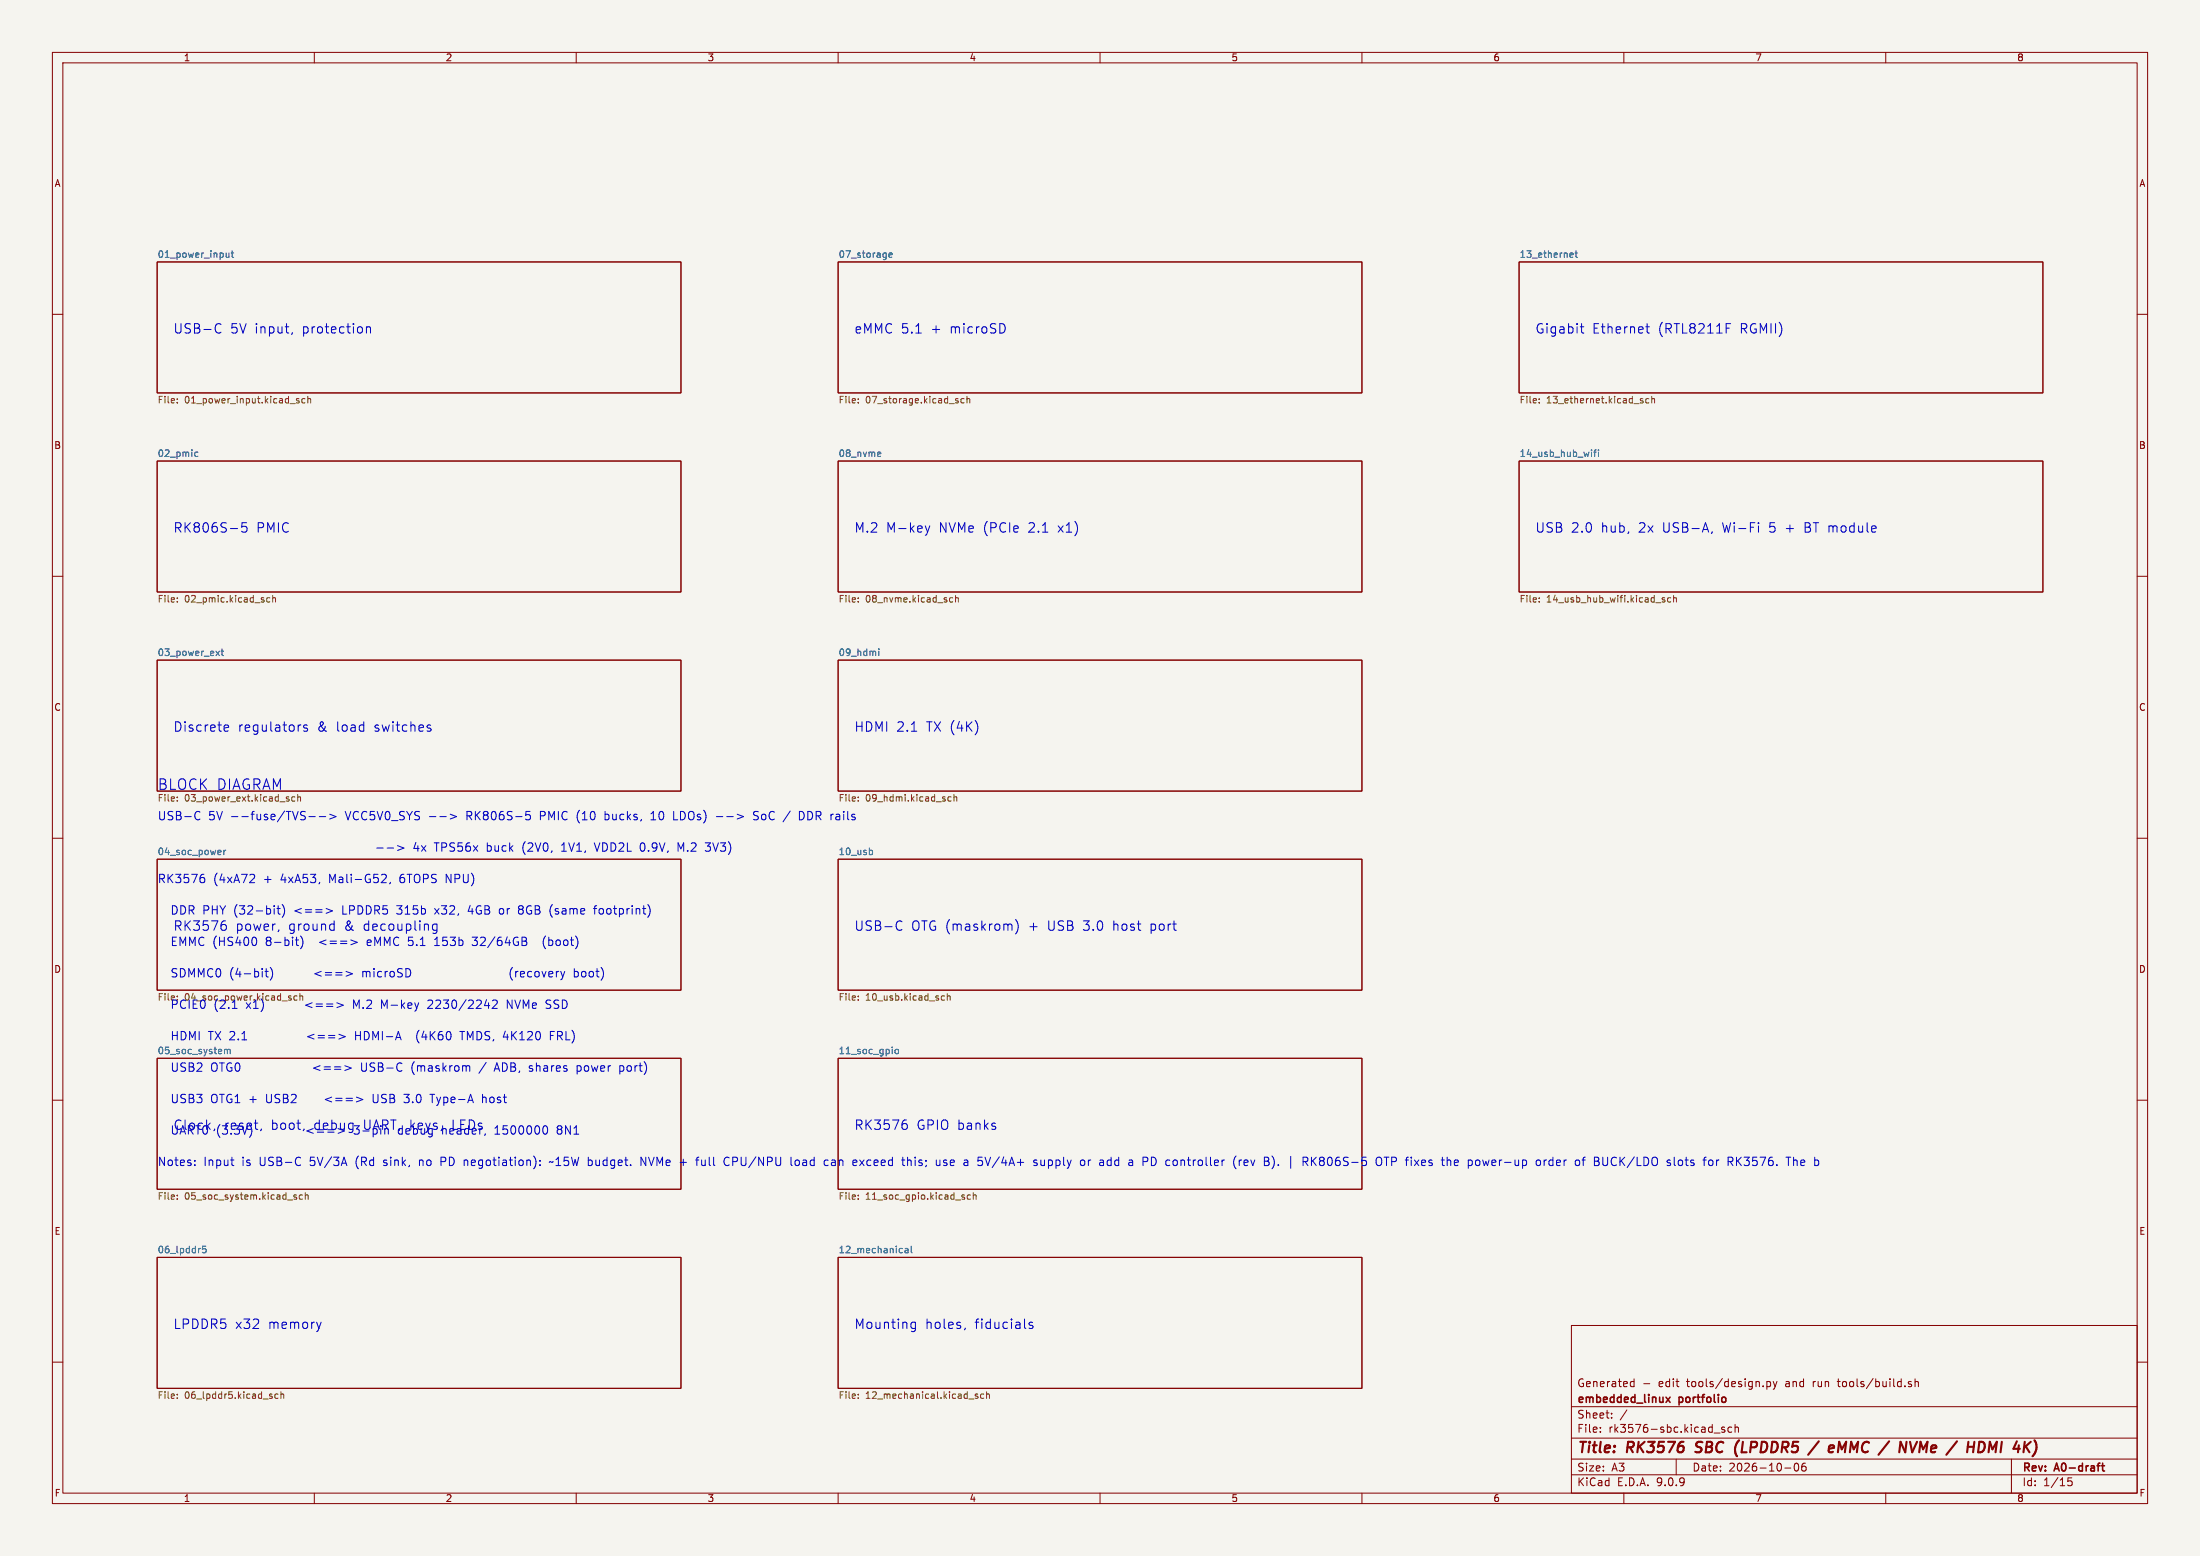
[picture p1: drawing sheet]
<svg xmlns="http://www.w3.org/2000/svg" width="420mm" height="297mm" viewBox="0 0 420 297" stroke-linecap="round" stroke-linejoin="round" font-family="sans-serif">
<path d="M0 0h420v297h-420z" fill="#f5f4ef" stroke="#f5f4ef" stroke-width=".19"/>
<g fill="none" stroke="#840000" stroke-width=".19">
<path d="M10 10h400v277h-400zM12 12h396v273h-396zM60 10v2M110 10v2M160 10v2M210 10v2M260 10v2M310 10v2M360 10v2M30 50h100v25h-100zM160 50h100v25h-100zM290 50h100v25h-100z"/>
<path d="M10 60h2M408 60h2M30 88h100v25h-100zM160 88h100v25h-100zM290 88h100v25h-100zM10 110h2M408 110h2M30 126h100v25h-100zM160 126h100v25h-100zM10 160h2M408 160h2M30 164h100v25h-100z"/>
<path d="M160 164h100v25h-100zM10 210h2M30 202h100v25h-100zM160 202h100v25h-100zM408 210h2M30 240h100v25h-100zM160 240h100v25h-100zM300 253h108v32h-108zM10 260h2M300 278.5h108M300 274.5h108M300 268.5h108"/>
<path d="M305.5 273.2v.2M305.5 272.5v.1M307.7 270.5v.2M307.7 269.8v.1M310.6 269.1l-1.3 1.9M311.4 264.6h.5M311.4 263.8h.5M311.9 263.2v1.5M313.8 264.1h1.1M320 278.5v3M327.2 273.5h1.2M329.2 272.5l-.3-.1-.2 .2v.2l.5 .2v.3h-.5"/>
<path d="M330.6 272.5l-.4-.1-.3 .3 .1 .6h.6M331.2 272.5l.2-.1 .4 .1 .1 .9M331.2 271.9v1.5M337.3 263.8l.4-.1 .3 .3-.1 .6h-.6M337.3 263.7v1.5M338.5 263.7l.4 1M338.9 264.7l-.4 .5M339.2 263.7l-.3 1M342.7 279.4a.81 .81 0 0 0 .3 1.4l.2-.2 .2-.4-.2-.8M344.2 279.4a1.17 1.17 0 0 0-.1 1.3h.6l.1-.6-.3-.2h-.4l-.2 .2M364.9 263.8l-.4-.1-.2 .2 .1 .2 .5 .2v.3h-.6M365.6 263.8l.2-.1 .4 .1v.9"/>
<path d="M365.6 263.2v1.5M384 278.5v6.5M408 260h2M60 285v2M110 285v2M160 285v2M210 285v2M260 285v2M300 281.5h108M310 285v2M340.7 280.2h1.2M360 285v2"/>
<path d="M395.5 282.1h-.7l-.1 .7 .2-.1h.5l.2 .2-.1 .5-.2 .2-.6-.2"/>
</g>
<path d="M318 266.7l.8 1M318.8 266.7l-.8 1M401.2 279.8h.6M401.4 279.3v1.3l.4 .2" fill="none" stroke="#840000" stroke-width=".3"/>
<path d="M323.6 277.1l.3 .1M323.9 275.4v.6M332 274.9l-.5 .6M347.2 275.1l-2 2.6M352.4 275.2l-.8 1.4-.5-1.4-.2 2M366 275.2l-1 2M367.1 276.6l-.5-1.4-.2 2M375.7 276.2h1.1M379.6 277.2l.3-2 .5 1.4 .8-1.4-.2 2M388.4 274.9l.1 .1" fill="none" stroke="#840000" stroke-width=".4"/>
<g fill="none" stroke="#006464" stroke-width=".19">
<path d="M43.2 49l.1 .1 .4-.1M43.7 48.3v.8M44.1 48.3h.5M44.3 47.9v1.1l.3 .1M169.7 48.7l.6-.1v-.2l-.4-.1-.2 .2 .1 .6h.5M299.9 48.3l.4 .1v.2l-.6 .1M300.3 49.1h-.4M300.7 48.3h.5M300.9 47.9v1.1l.3 .1M37.2 87l.2 .1h.4M37.8 86.4l-.4-.1-.2 .1M167.7 86.3l.4 .1v.2l-.6 .1"/>
<path d="M168.1 87.1h-.4M303.8 85.9v.1M303.8 86.3v.8M304.3 86.3h.4M304.7 85.9l-.3 .1v1.1M305.2 85.9v.1M305.2 86.3v.8M41.2 124.3l.7 .8M41.9 124.3l-.7 .8M42.2 124.3h.5M42.4 123.9v1.1l.3 .1M167.8 123.9v.1"/>
<path d="M167.8 124.3v.8M42 162.3l.2 .3-.6 .1M42.1 163.1h-.1M42.7 162.3v.8M43.1 162.3l-.4 .2M166.3 162.3l.3 .2v.4l-.3 .2M42.9 200.4l.3-.1 .2 .2M42.9 200.3v.8M43.4 200.5l.2-.2 .3 .1v.7M43.4 200.5v.6M171 200.4l.3-.1 .2 .2v.4l-.2 .2h-.3l-.1-.2zM39.3 237.9h-.6l-.1 .6 .2-.1h.4l.2 .2-.1 .4-.2 .1-.5-.1"/>
<path d="M172.8 238.4h.5v.7M173.3 238.6l-.4 .1-.2 .1 .2 .3h.4M173.9 237.9v1.1l.2 .1"/>
</g>
<g fill="none" stroke="#725600" stroke-width=".19">
<path d="M33.8 76.8v.1M33.8 76.1v.2M56.6 76.4l.5 .2v.1l-.1 .2h-.4M56.6 76.1h.5M58.2 76.1h-.3l-.3 .2 .1 .6h.5M58.8 76.2l.1-.1h.3l.1 .8M58.8 75.7v1.2M163.8 76.1v.2M163.8 76.8v.1M182.9 76.6v.3M184 76.1h-.3l-.3 .2 .2 .6h.4M184.6 76.2l.2-.1h.3v.8"/>
<path d="M184.6 75.7v1.2M293.8 76.1v.2M293.8 76.8v.1M313.5 76.5l.2 .2-.2 .2M313.5 76.1h.1M314.8 76.1h-.4l-.2 .2 .1 .6h.5M315.3 76.2l.2-.1h.3l.1 .8M315.3 75.7v1.2M33.8 114.1v.2M33.8 114.8v.1M51.5 114.1h-.4l-.2 .2 .1 .6h.5M52.1 114.2l.1-.1h.3l.1 .8"/>
<path d="M52.1 113.7v1.2M163.8 114.1v.2M163.8 114.8v.1M181.3 114.8l.2 .1h.4M181.9 114.1h-.4l-.2 .1M182.4 114.2l.2-.1h.3l.1 .8M182.4 113.7v1.2M293.8 114.8v.1M293.8 114.1v.2M317.3 114.3l.6 .4-.2 .2h-.4M317.8 114.1h-.3l-.2 .2M318.9 114.1h-.3l-.3 .2 .2 .6h.4"/>
<path d="M319.5 114.2l.2-.1h.3v.8M319.5 113.7v1.2M33.8 152.1v.2M33.8 152.8v.1M55.1 152.6v.3M56.3 152.1h-.4l-.2 .2 .1 .6h.5M56.8 152.2l.2-.1h.3l.1 .8M56.8 151.7v1.2M163.8 152.1v.2M163.8 152.8v.1M181.6 152.1h-.4l-.2 .2 .1 .6h.5M182.1 152.2l.2-.1h.3l.1 .8"/>
<path d="M182.1 151.7v1.2M33.8 190.1v.2M55.6 190.6v.3M56.7 190.1h-.4l-.2 .2 .1 .6h.5M57.3 190.2l.1-.1h.3l.1 .8M57.3 189.7v1.2M163.8 190.1v.2M163.8 190.8v.1M179.8 190.9h.5M179.8 190.1h.5M180.8 190.2l.2-.1h.3l.1 .8M180.8 189.7v1.2"/>
<path d="M33.8 228.1v.2M33.8 228.8v.1M56.3 228.5l.3 .1v.1l-.4 .2M56.3 228.1h.3M57.7 228.1h-.3l-.3 .2 .2 .6h.4M58.3 228.2l.2-.1h.3v.8M58.3 227.7v1.2M163.8 228.1v.2M163.8 228.8v.1M184.1 228.6v.3M185.3 228.1h-.4l-.2 .2 .1 .6h.5M185.8 228.2l.2-.1h.3v.8"/>
<path d="M185.8 227.7v1.2M33.8 266.1v.2M33.8 266.8v.1M51.9 266.6v.3M53.1 266.1h-.4l-.2 .2 .1 .6h.5M53.6 266.2l.2-.1h.3l.1 .8M53.6 265.7v1.2M163.8 266.8v.1M163.8 266.1v.2M186.6 266.1h-.3l-.1 .2v.1l.4 .2v.3h-.4M187.8 266.1h-.4l-.2 .2 .1 .6h.5M188.3 266.2l.2-.1h.3l.1 .8"/>
<path d="M188.3 265.7v1.2"/>
</g>
<g fill="none" stroke="#0000c2" stroke-width=".19">
<path d="M41.4 61.9l.4-.1 .4 .1M42.2 63.4l-.4 .2-.4-.1M55.8 63.5l-.2 .3M70 62.4v1.2M70 62.5l.2-.1 .4 .1 .1 1.1M174.8 63.6h1.1M191.7 62l.2 .5-.2 .8M301.7 62.4h.7M301.9 61.8v1.5l.1 .2 .4 .1M314.2 62.4h.7M314.4 61.8v1.5l.1 .2 .4 .1M329.5 62.6h.6"/>
<path d="M329.5 61.8h.9M47.1 99.8h-.9l-.1 .8 .3-.1h.6l.2 .3-.1 .6-.3 .2h-.4l-.3-.2M335.7 99.8v.1M44 100.9h1.4M176.6 100.4l.5 1.2M177.1 101.6l-.2 .4-.3 .2M177.5 100.4l-.4 1.2M326.9 101.5l-.2 .3M335.7 100.4v1.2M42.9 139.5h.7M42.9 138.5l.5-.1 .2 .1v.3l-.8 .2M57.3 138.4h.1"/>
<path d="M58.6 138.5l-.4-.1-.2 .2v.3l.6 .2v.4h-.6M81.8 139l.4 .1 .1 .2-.3 .3h-.3M81.8 138.4l.4 .1M174 139.6h1M37.5 155l.4-.1 .3 .1M38.2 156.3l-.3 .2-.4-.1M58 155.7l.3 .3-.1 .3-.2 .2M58.1 154.9l.2 .1M59 155.9h1.2M61 155.9h1.2M62.9 155.4l1.3 .5-1.3 .4M85.9 155.4l1.3 .5-1.3 .4"/>
<path d="M101.2 154.9h-.8l-.1 .7 .3-.1 .5 .1 .2 .2-.1 .5-.2 .2-.7-.2M124.3 156.5h.9M124.6 155.1l-.3 .2M128.6 154.9v1.6h.8M136.8 155.9h1.2M138.7 155.9h1.3M140.7 155.4l1.2 .5-1.2 .4M143.9 156.4l.6 .1M144.5 154.9h-.3l-.3 .3 .1 .4 .5 .1M150.9 154.8l-1.4 2.1M153.5 155.6a.7 .7 0 0 0-.9-.7v1.6h.4a.67 .67 0 0 0 .5-.7M38.5 167.5h.3l.3 .3-.1 .5-.5 .2"/>
<path d="M38.6 166.9h.3M42.5 176.5h.5l.2 .3-.1 .6-.6 .2M48.3 166.9l.3 .3-.1 .4-.9 .9h1M52.9 173.4h.6M53.1 172.9v1.4l.4 .2M53.2 177.5l-.1 .3M53.9 172.7a1.83 1.83 0 0 1 0 2.4M56.4 179.4h.6M57.7 179.1a1.87 1.87 0 0 1-.3 2M62.3 173.4l1.2 .5-1.2 .4M63.3 176.4l.5 .1M63.8 177.5l-.5 .1"/>
<path d="M63.8 175.8v1.8M67 179.4l1.2 .5-1.2 .4M71.9 161.9h1.2M73.1 166.9l.5 .1 .2 .3-1 1.2h1M73.9 161.9h1.2M74.5 168.4l-.1 .3M79.4 160.8l-.4 1.1h1M79.8 161.4v1.1M80.5 161.4l.8 1.1M81.3 161.4l-.8 1.1M83 173.4l.8 1.1M83.3 179.1l-.3 .2"/>
<path d="M83.4 176.5l-.5-.1-.3 .3v.5l.1 .3h.7M83.4 176.4v1.4l-.3 .4-.5-.1M83.8 173.4l-.8 1.1M86.2 160.9l.6 .1M86.5 161.7l.3 .3-.1 .3-.2 .2M89.8 172.8l-.4 1.1h1M90.1 178.9h1M95.3 174.2l.3 .3M95.6 173.4l-.3 .3M96.2 161.4l.4 .1M96.6 162.4l-.4 .1M99 174.2l.1 .2 .5 .1"/>
<path d="M99 173.3l.3 .3M99.3 173.6h.3M99.3 173.6l-.3 .3M99.6 172.9l-.5 .1-.1 .2M103.2 160.9l-.5 1.6M103.9 161l-.2 .5 .2 .9M104.2 178.7a1.84 1.84 0 0 0 0 2.4M105.2 174.8l.3 .3M105.5 172.7l-.3 .3M110.1 162.5h.9M110.4 161.1l.2-.2v1.6M113.3 173.4h.6"/>
<path d="M113.9 172.9l-.4 .2v1.4M117.3 161l.3 .6-.1 .5-.2 .3M126.9 160.9l-.5 1.6M139.1 160.7a1.83 1.83 0 0 1 0 2.4M171.4 175.9l.4-.1 .4 .1M172.2 177.4l-.4 .2-.4-.1M193.1 176.5l.1 1.1M193.9 175.5a2.06 2.06 0 0 1 0 2.8M44.3 192.5h1M50.6 185.4h.6M50.8 184.9v1.4l.4 .2M51.6 184.7a1.83 1.83 0 0 1 0 2.4"/>
<path d="M56.6 180.3l.4 .2M59.6 191.4l-1.2 .5 1.2 .4M60 197.4l-1.3 .5 1.3 .4M61.3 185.4l-1.2 .5 1.2 .4M64.3 191.4l1.2 .5-1.2 .4M66.1 185.4l1.2 .5-1.2 .4M67.9 196.9v1.6M67.9 197.6h.9M68 192l-.5-1.1v1.6M69.3 185.4v1.1M69.7 185.4l-.4 .2M72.8 190.9l.6 1.1 .5-1.1"/>
<path d="M80 196.7a1.84 1.84 0 0 0 0 2.4M80.9 196.8l-.4 1.1h1M82.4 191l-.5-.1-.2 .1M82.5 191.6l-.9 .9h1M83 180.5h.9M87.8 196.9h.9M88.2 196.9v1.6M90.1 180.3l.3 .2h.4M94.3 190.9l.5 .1 .1 .3-1 1.2h1M96.8 192.5v-1.6l1 1.6M97.8 184.7a1.84 1.84 0 0 0 0 2.4M98.4 185.4v1.1"/>
<path d="M98.9 185.4l-.3 .1-.2 .2M99.9 185.4h-.3l-.2 .2v.8l.5 .1M100.1 185.8l-.7 .1M105.1 197.6h.5M105.1 196.9h.7M106.4 197.7h.7M107.1 196.9h-.7v1.6M110.3 185.6v.7M111.1 185.6l.2-.2 .5 .2 .1 .6-.2 .2-.4 .1-.2-.2zM49.9 215.5l-.2 .3M58 215.5l-.1 .3M59.8 215.4l-1.2 .5 1.2 .4"/>
<path d="M61.1 203.4l-1.2 .5 1.2 .4M63.3 209.4l-1.2 .5 1.2 .4M67.6 214.9h1l-.6 .6h.3M67.6 216.3l.2 .2h.5M68 209.4l1.3 .5-1.3 .4M69 202.9v1.3l.3 .3 .5-.1 .1-.2v-1.3M71.2 208.9v1.3l.3 .3M77.1 208.9h1l-.5 .6h.2M77.3 210.5h.5M79.1 202.7a1.84 1.84 0 0 0 0 2.4M79.7 203.4v1.1M79.8 203.5l-.1 .1"/>
<path d="M82.1 208.9h.9M82.5 208.9v1.6M84.7 215.4h.3l.2 .2v.9M92.1 209.6l.5-.2 .2 .2M92.1 208.9v1.6M92.8 202.8l-1.4 2.1M94.5 216.5h.9M94.5 215.3l.4-.4v1.6M94.5 204h.7M94.9 202.9l.5 1.6M106.7 215.6l-.3-.3 .3-.4 .4 .1 .2 .2-.3 .4M106.7 215.6l-.3 .3v.4l.3 .2 .4-.1 .2-.2-.1-.5-.2-.1"/>
<path d="M106.7 215.6h.3M110.3 203.4h.3l.3 .3v.6l-.6 .2M111.9 203.4l-.4 .3v.5l.4 .3M120.2 203.4l-.3 .1-.2 .2 .1 .6 .4 .2M172.5 214.5h.5l.2 .3-.1 .6-.6 .2M172.7 213.8h.3M37.2 222.3v.2M37.2 221.5v.1M44 221.4h.7M44.5 222.5h.2M57.1 220.9l.3 .1M57.4 222.3l-.3 .2"/>
<path d="M65.7 220.9l.5 1.6M84.2 221.7h.6M84.8 220.9h-.6v1.6M102.2 221.1l.1 .6-.1 .9M103.1 222.3v.2M103.1 221.5v.1M104.8 221.9l.3-.2 .3 .2M122.4 222.5v-1.6l.9 1.6M129.8 221.9h1.3M132.8 221.4h.6M133.4 220.9l-.3 .1M139.2 221a.64 .64 0 0 0-.8 0 .64 .64 0 0 0-.2 .8 .6 .6 0 0 0 .3 .6 .6 .6 0 0 0 .7-.1"/>
<path d="M151 220.9v1.4l.2 .2M152.3 221.4l-.4 .1-.1 .2 .1 .6 .4 .2M157.5 221.5h.6M157.5 222.4h.6M163.4 221.4l.2 .4-.8 .1M163.5 222.4l-.1 .1M164.1 221.4l.9 1.1M165 221.4l-.9 1.1M172.1 221.4h.6M172.6 222.5h.1M173.3 220.9v1.6M173.9 221.5l-.4-.1-.2 .2"/>
<path d="M179.4 222.3l-.4 .2M179.4 221.4v1.1M180.1 222.4l.5 .1M180.6 221.4h-.3l-.2 .2 .1 .3h.4M188 220.9l.6 1.6 .5-1.6M197.3 221.7l.7 .5-.2 .3-.5-.1M197.9 221.5l-.3-.1-.3 .2M198.7 221.4l.1 1 .4 .1 .2-.2M207.8 221.4v1.1M208.2 221.4l-.3 .1-.1 .2M211.7 221.4l.4 .1M212.1 222.4l-.4 .1"/>
<path d="M212.1 220.9v1.6M220.6 221.1l.1 .5-.1 .7M235.9 223l.1 .1M236 220.7h-.1M236.6 221.4v1.1M237 221.4l-.3 .1-.1 .2M237.5 221.9l.8-.1-.1-.3-.5-.1-.2 .2 .1 .8h.6M244 222.3v.2M246.4 220.7v2.3M248.8 221.7h.6M249.1 221.7l.6 .8M249.4 220.9h-.6v1.6"/>
<path d="M250.6 221.6l.7 .9M251.3 220.9l-.9 .9M252.2 220.9l-.3 .3 .3 .4-.2 .1-.1 .5 .3 .3M263.5 221a1.14 1.14 0 0 1 0 1.4M264.2 220.9h.9M264.7 220.9v1.6M265.7 221.7h.6M266.3 220.9h-.6v1.6M277.9 221.4l.4 .1 .1 .3-.8 .1M278.3 222.4l-.4 .1M284.3 221.4l-.3 1.1-.3-.8-.3 .8M294.8 221.4v1.1"/>
<path d="M295.2 221.4l-.3 .1-.1 .2M296.5 221.5l-.5-.1-.3 .3v.5l.1 .2h.7M296.5 220.9v1.6M297.4 221.4l-.3 .2v.7l.3 .2M297.9 221.8l-.8 .1M304.4 221.6h.5M304.9 220.9h-.5v1.6h.6M308.1 220.9l.5 .1M308.6 222.3l-.5 .2M321.7 221.4h.6M321.9 220.9v1.4l.4 .2M333 220.9h.9l-.5 .6"/>
<path d="M333.8 221.6l.1 .2-.1 .6M334.6 222.3v.1M334.6 220.9v.7M344.3 221.4l.2 .4-.7 .1M344.5 222.4l-.2 .1M61.3 252.4l-.4 1.2M174 253.4l.2 .2 .6-.1M174.8 252.4v1.4l-.4 .4-.4-.1M174.8 252.5l-.6-.1-.2 .1M184.3 253.5l-.2 .3M197.1 252.5l-.4-.1-.3 .2 .1 .3 .6 .2v.4h-.7"/>
</g>
<text font-size="2.8" fill="#0000c2" x="30" y="151">BLOCK DIAGRAM</text>
<g font-size="2.8" fill="#840000">
<text x="301" y="277.9">Title:</text>
<text x="310.6" y="277.9">RK3576</text>
<text x="324.6" y="277.9">SBC</text>
<text x="332.8" y="277.9">(LPDDR5</text>
<text x="348" y="277.9">/</text>
<text x="352.4" y="277.9">eMMC</text>
<text x="363" y="277.9">/</text>
<text x="367.4" y="277.9">NVMe</text>
<text x="377.6" y="277.9">/</text>
<text x="382" y="277.9">HDMI</text>
<text x="391.7" y="277.9">4K)</text>
</g>
<g font-size="2.5" fill="#0000c2">
<text x="33" y="63.9">USB-C</text>
<text x="43.9" y="63.9">5V input,</text>
<text x="57.7" y="63.9">protection</text>
<text x="163" y="63.9">eMMC 5.1</text>
<text x="177.7" y="63.9">+</text>
<text x="181.4" y="63.9">microSD</text>
<text x="293" y="63.9">Gigabit</text>
<text x="303.9" y="63.9">Ethernet</text>
<text x="316.5" y="63.9">(RTL8211F</text>
<text x="332.2" y="63.9">RGMII)</text>
<text x="33" y="101.9">RK806S-5</text>
<text x="48.9" y="101.9">PMIC</text>
<text x="163" y="101.9">M.2</text>
<text x="169.1" y="101.9">M-key</text>
<text x="179.2" y="101.9">NVMe (PCIe</text>
<text x="196.4" y="101.9">2.1</text>
<text x="202.1" y="101.9">x1)</text>
<text x="293" y="101.9">USB 2.0</text>
<text x="305.6" y="101.9">hub,</text>
<text x="312.8" y="101.9">2x</text>
<text x="317.5" y="101.9">USB-A,</text>
<text x="329" y="101.9">Wi-Fi</text>
<text x="338" y="101.9">5</text>
<text x="341.2" y="101.9">+</text>
<text x="344.9" y="101.9">BT module</text>
<text x="33" y="139.9">Discrete</text>
<text x="45.4" y="139.9">regulators</text>
<text x="60.5" y="139.9">&amp;</text>
<text x="64.2" y="139.9">load</text>
<text x="71.5" y="139.9">switches</text>
<text x="163" y="139.9">HDMI 2.1</text>
<text x="176.8" y="139.9">TX (4K)</text>
<text x="33" y="177.9">RK3576</text>
<text x="44.9" y="177.9">power,</text>
<text x="55.1" y="177.9">ground</text>
<text x="65.8" y="177.9">&amp;</text>
<text x="69.5" y="177.9">decoupling</text>
<text x="163" y="177.9">USB-C</text>
<text x="173.9" y="177.9">OTG (maskrom)</text>
<text x="196.4" y="177.9">+</text>
<text x="200.1" y="177.9">USB 3.0</text>
<text x="212.7" y="177.9">host</text>
<text x="219.9" y="177.9">port</text>
<text x="33" y="215.9">Clock,</text>
<text x="42.7" y="215.9">reset,</text>
<text x="51.7" y="215.9">boot,</text>
<text x="59.9" y="215.9">debug</text>
<text x="69.5" y="215.9">UART, keys,</text>
<text x="86.6" y="215.9">LEDs</text>
<text x="163" y="215.9">RK3576</text>
<text x="174.9" y="215.9">GPIO banks</text>
<text x="33" y="253.9">LPDDR5</text>
<text x="44.8" y="253.9">x32</text>
<text x="51.2" y="253.9">memory</text>
<text x="163" y="253.9">Mounting</text>
<text x="176.6" y="253.9">holes,</text>
<text x="186.1" y="253.9">fiducials</text>
</g>
<g font-size="2.2" fill="#0000c2">
<text x="30" y="156.8">USB-C</text>
<text x="39.7" y="156.8">5V --fuse/TVS--&gt;</text>
<text x="66.1" y="156.8">VCC5V0_SYS</text>
<text x="82.1" y="156.8">--&gt;</text>
<text x="89.4" y="156.8">RK806S-5</text>
<text x="103.5" y="156.8">PMIC</text>
<text x="110.7" y="156.8">(10</text>
<text x="116.1" y="156.8">bucks,</text>
<text x="125.1" y="156.8">10</text>
<text x="129.5" y="156.8">LDOs)</text>
<text x="145.1" y="156.8">SoC</text>
<text x="154.1" y="156.8">DDR rails</text>
<text x="76.1" y="162.8">--&gt;</text>
<text x="83.4" y="162.8">4x</text>
<text x="87.6" y="162.8">TPS56x</text>
<text x="97.6" y="162.8">buck</text>
<text x="104.5" y="162.8">(2V0,</text>
<text x="112.1" y="162.8">1V1,</text>
<text x="118.7" y="162.8">VDD2L</text>
<text x="127.4" y="162.8">0.9V,</text>
<text x="134.7" y="162.8">M.2</text>
<text x="30" y="168.8">RK3576</text>
<text x="40.7" y="168.8">(4xA72</text>
<text x="50.3" y="168.8">+</text>
<text x="53.6" y="168.8">4xA53,</text>
<text x="63" y="168.8">Mali-G52,</text>
<text x="76.6" y="168.8">6TOPS</text>
<text x="85.5" y="168.8">NPU)</text>
<text x="32.7" y="174.8">DDR PHY (32-bit)</text>
<text x="56.5" y="174.8">&lt;==&gt;</text>
<text x="65.8" y="174.8">LPDDR5</text>
<text x="76.4" y="174.8">315b</text>
<text x="83.7" y="174.8">x32,</text>
<text x="90.2" y="174.8">4GB</text>
<text x="96.3" y="174.8">or</text>
<text x="100.1" y="174.8">8GB</text>
<text x="106.2" y="174.8">(same</text>
<text x="114.8" y="174.8">footprint)</text>
<text x="32.7" y="180.8">EMMC (HS400</text>
<text x="51" y="180.8">8-bit)</text>
<text x="61.4" y="180.8">&lt;==&gt;</text>
<text x="70.7" y="180.8">eMMC 5.1</text>
<text x="83.8" y="180.8">153b</text>
<text x="91.2" y="180.8">32/64GB</text>
<text x="104.9" y="180.8">(boot)</text>
<text x="32.7" y="186.8">SDMMC0</text>
<text x="44" y="186.8">(4-bit)</text>
<text x="60.9" y="186.8">&lt;==&gt;</text>
<text x="70.2" y="186.8">microSD</text>
<text x="100.3" y="186.8">(recovery</text>
<text x="112.7" y="186.8">boot)</text>
<text x="32.7" y="192.8">PCIE0</text>
<text x="41" y="192.8">(2.1</text>
<text x="47.2" y="192.8">x1)</text>
<text x="59.3" y="192.8">&lt;==&gt;</text>
<text x="68.5" y="192.8">M.2</text>
<text x="74" y="192.8">M-key</text>
<text x="83.1" y="192.8">2230/2242</text>
<text x="98.3" y="192.8">NVMe SSD</text>
<text x="32.7" y="198.8">HDMI TX 2.1</text>
<text x="60" y="198.8">&lt;==&gt;</text>
<text x="69.3" y="198.8">HDMI-A</text>
<text x="81.3" y="198.8">(4K60</text>
<text x="89.9" y="198.8">TMDS, 4K120</text>
<text x="107.2" y="198.8">FRL)</text>
<text x="32.7" y="204.8">USB2</text>
<text x="40.4" y="204.8">OTG0</text>
<text x="61.3" y="204.8">&lt;==&gt;</text>
<text x="70.6" y="204.8">USB-C</text>
<text x="80.3" y="204.8">(maskrom</text>
<text x="93.5" y="204.8">/</text>
<text x="96.5" y="204.8">ADB, shares</text>
<text x="112.4" y="204.8">power</text>
<text x="120.7" y="204.8">port)</text>
<text x="32.7" y="210.8">USB3</text>
<text x="40.4" y="210.8">OTG1 +</text>
<text x="51.1" y="210.8">USB2</text>
<text x="62.9" y="210.8">&lt;==&gt;</text>
<text x="72.1" y="210.8">USB</text>
<text x="78.3" y="210.8">3.0</text>
<text x="83.5" y="210.8">Type-A</text>
<text x="93.4" y="210.8">host</text>
<text x="32.7" y="216.8">UART0 (3.3V)</text>
<text x="59.6" y="216.8">&lt;==&gt;</text>
<text x="68.9" y="216.8">3-pin</text>
<text x="77.4" y="216.8">debug</text>
<text x="96.1" y="216.8">1500000</text>
<text x="108.2" y="216.8">8N1</text>
<text x="30" y="222.8">Notes:</text>
<text x="38.8" y="222.8">Input</text>
<text x="46.2" y="222.8">is</text>
<text x="49.6" y="222.8">USB-C</text>
<text x="59.3" y="222.8">5V/3A</text>
<text x="68.2" y="222.8">(Rd</text>
<text x="73.6" y="222.8">sink,</text>
<text x="80.6" y="222.8">no</text>
<text x="84.8" y="222.8">PD negotiation):</text>
<text x="106" y="222.8">~15W budget.</text>
<text x="123.5" y="222.8">NVMe</text>
<text x="131.1" y="222.8">+</text>
<text x="134.5" y="222.8">full</text>
<text x="139.9" y="222.8">CPU/NPU</text>
<text x="152.7" y="222.8">load</text>
<text x="159.3" y="222.8">can</text>
<text x="164.9" y="222.8">exceed</text>
<text x="174.5" y="222.8">this;</text>
<text x="181" y="222.8">use</text>
<text x="186.5" y="222.8">a</text>
<text x="189.3" y="222.8">5V/4A+</text>
<text x="200.1" y="222.8">supply</text>
<text x="209.1" y="222.8">or</text>
<text x="212.9" y="222.8">add</text>
<text x="218.6" y="222.8">a</text>
<text x="221.4" y="222.8">PD controller</text>
<text x="239" y="222.8">(rev</text>
<text x="249.8" y="222.8">|</text>
<text x="252.7" y="222.8">RK806S-5</text>
<text x="266.8" y="222.8">OTP fixes</text>
<text x="279.7" y="222.8">the</text>
<text x="284.8" y="222.8">power-up</text>
<text x="297.9" y="222.8">order</text>
<text x="305.5" y="222.8">of</text>
<text x="309.3" y="222.8">BUCK/LDO</text>
<text x="323.3" y="222.8">slots</text>
<text x="330.5" y="222.8">for</text>
<text x="335.2" y="222.8">RK3576.</text>
<text x="346.6" y="222.8">The b</text>
</g>
<g font-size="2.1" fill="#840000">
<text x="301" y="268.2">embedded_linux</text>
<text x="301" y="265">Generated</text>
<text x="316.7" y="265">edit</text>
<text x="320.6" y="268.2">portfolio</text>
<text x="322.2" y="265">tools/design.py</text>
<text x="341.1" y="265">and</text>
<text x="346.5" y="265">run</text>
<text x="351.4" y="265">tools/build.sh</text>
<text x="301" y="273.7">File:</text>
<text x="301" y="271">Sheet:</text>
<text x="307.1" y="273.7">rk3576-sbc.kicad_sch</text>
<text x="301" y="281.1">Size:</text>
<text x="307.6" y="281.1">A3</text>
<text x="323" y="281.1">Date:</text>
<text x="330" y="281.1">2026-10-06</text>
<text x="386" y="281.3">Rev:</text>
<text x="392.4" y="281.3">A0-draft</text>
<text x="301" y="283.9">KiCad</text>
<text x="308.7" y="283.9">E.D.A.</text>
<text x="316.3" y="283.9">9.0.9</text>
<text x="386" y="283.9">Id:</text>
<text x="390.1" y="283.9">1/15</text>
</g>
<g font-size="1.8" fill="#840000">
<text x="35" y="11.9">1</text>
<text x="85" y="11.9">2</text>
<text x="135" y="11.9">3</text>
<text x="185" y="11.9">4</text>
<text x="235" y="11.9">5</text>
<text x="285" y="11.9">6</text>
<text x="335" y="11.9">7</text>
<text x="385" y="11.9">8</text>
<text x="10.3" y="35.9">A</text>
<text x="408.3" y="35.9">A</text>
<text x="10.3" y="85.9">B</text>
<text x="408.2" y="85.9">B</text>
<text x="10.3" y="135.9">C</text>
<text x="408.2" y="135.9">C</text>
<text x="10.3" y="185.9">D</text>
<text x="408.2" y="185.9">D</text>
<text x="10.3" y="235.9">E</text>
<text x="408.3" y="235.9">E</text>
<text x="10.3" y="285.9">F</text>
<text x="35" y="286.9">1</text>
<text x="85" y="286.9">2</text>
<text x="135" y="286.9">3</text>
<text x="185" y="286.9">4</text>
<text x="235" y="286.9">5</text>
<text x="285" y="286.9">6</text>
<text x="335" y="286.9">7</text>
<text x="385" y="286.9">8</text>
<text x="408.3" y="285.9">F</text>
</g>
<g font-size="1.8" fill="#006464">
<text x="30" y="49.3">01_power_input</text>
<text x="160" y="49.3">07_storage</text>
<text x="290" y="49.3">13_ethernet</text>
<text x="30" y="87.3">02_pmic</text>
<text x="160" y="87.3">08_nvme</text>
<text x="290" y="87.3">14_usb_hub_wifi</text>
<text x="30" y="125.3">03_power_ext</text>
<text x="160" y="125.3">09_hdmi</text>
<text x="30" y="163.3">04_soc_power</text>
<text x="160" y="163.3">10_usb</text>
<text x="30" y="201.3">05_soc_system</text>
<text x="160" y="201.3">11_soc_gpio</text>
<text x="30" y="239.3">06_lpddr5</text>
<text x="160" y="239.3">12_mechanical</text>
</g>
<g font-size="1.8" fill="#725600">
<text x="30" y="77.3">File:</text>
<text x="35.2" y="77.3">01_power_input.kicad_sch</text>
<text x="160" y="77.3">File:</text>
<text x="165.2" y="77.3">07_storage.kicad_sch</text>
<text x="290" y="77.3">File:</text>
<text x="295.2" y="77.3">13_ethernet.kicad_sch</text>
<text x="30" y="115.3">File:</text>
<text x="35.2" y="115.3">02_pmic.kicad_sch</text>
<text x="160" y="115.3">File:</text>
<text x="165.2" y="115.3">08_nvme.kicad_sch</text>
<text x="290" y="115.3">File:</text>
<text x="295.2" y="115.3">14_usb_hub_wifi.kicad_sch</text>
<text x="30" y="153.3">File:</text>
<text x="35.2" y="153.3">03_power_ext.kicad_sch</text>
<text x="160" y="153.3">File:</text>
<text x="165.2" y="153.3">09_hdmi.kicad_sch</text>
<text x="35.2" y="191.3">04_soc_power.kicad_sch</text>
<text x="160" y="191.3">File:</text>
<text x="165.2" y="191.3">10_usb.kicad_sch</text>
<text x="30" y="229.3">File:</text>
<text x="35.2" y="229.3">05_soc_system.kicad_sch</text>
<text x="160" y="229.3">File:</text>
<text x="165.2" y="229.3">11_soc_gpio.kicad_sch</text>
<text x="30" y="267.3">File:</text>
<text x="35.2" y="267.3">06_lpddr5.kicad_sch</text>
<text x="160" y="267.3">File:</text>
<text x="165.2" y="267.3">12_mechanical.kicad_sch</text>
</g>
<text font-size="1.8" fill="#0000c2" x="30" y="191.3">File:</text>
</svg>
